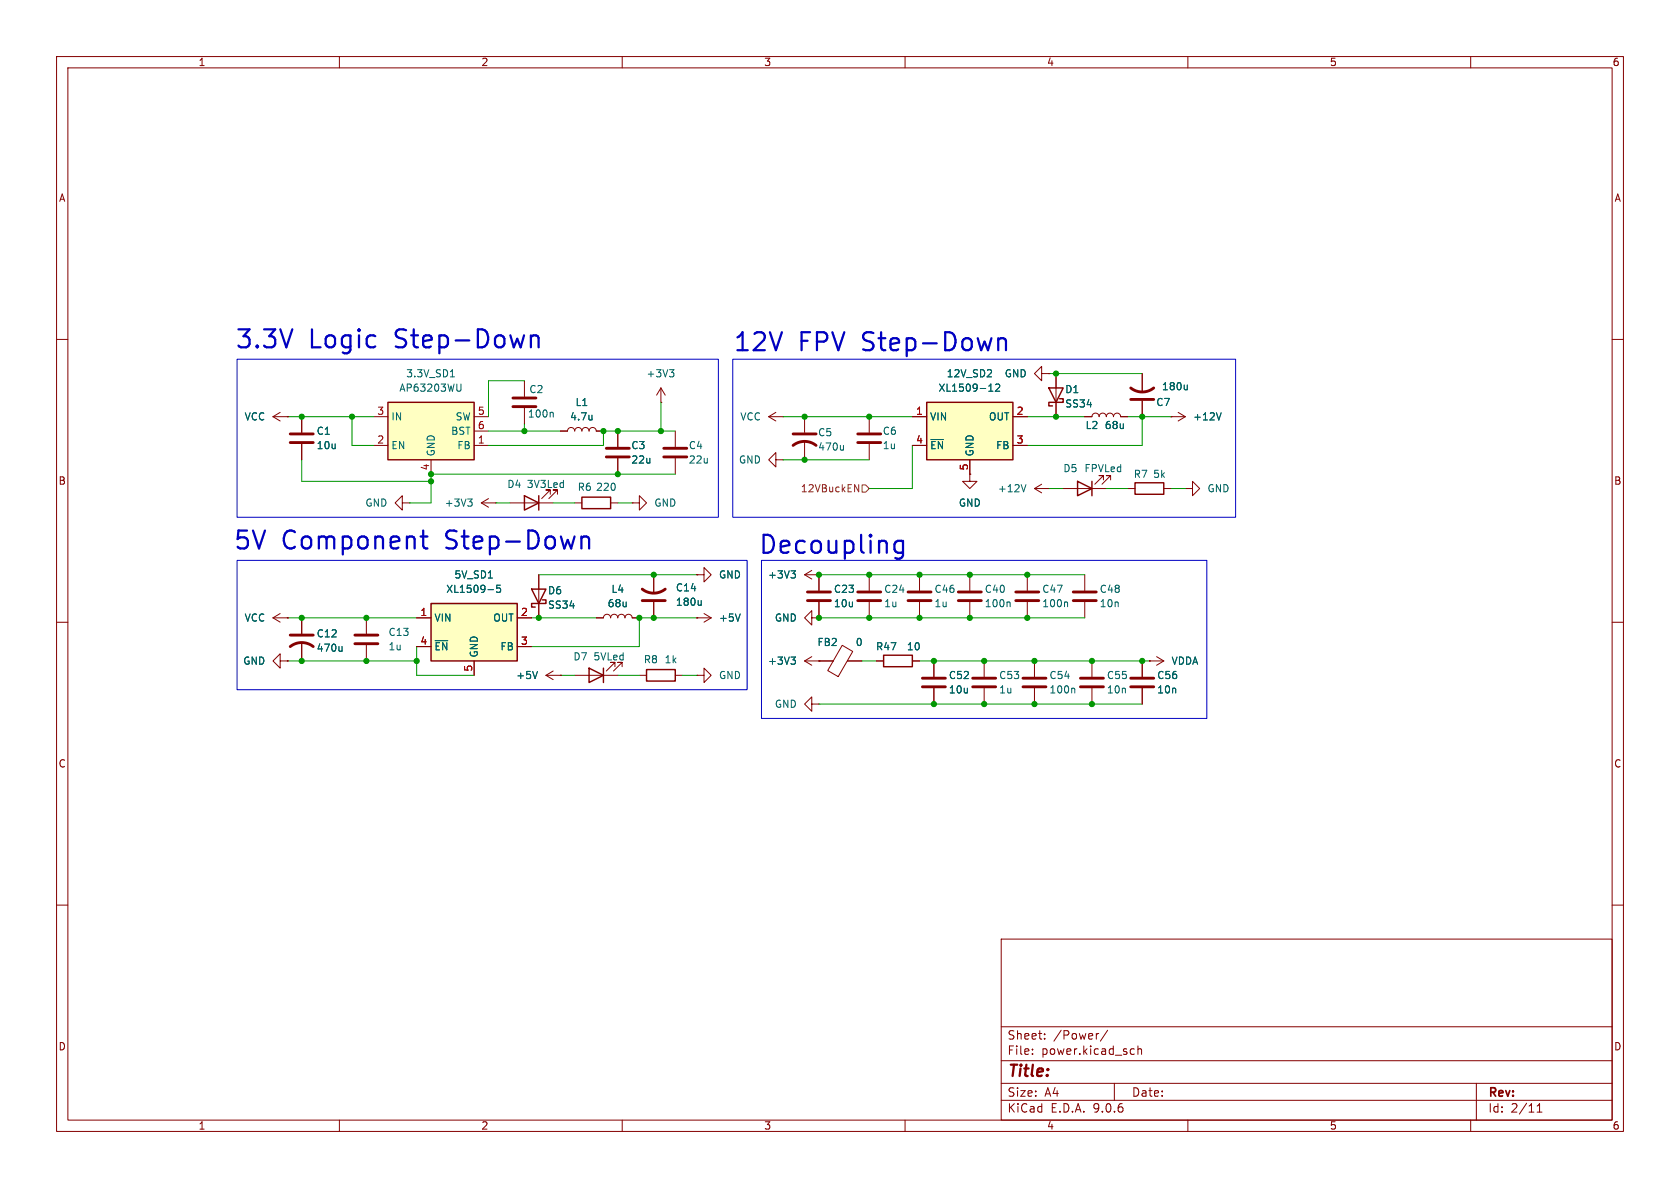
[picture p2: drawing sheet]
<svg xmlns="http://www.w3.org/2000/svg" width="297mm" height="210mm" viewBox="0 0 297 210" stroke-linecap="round" stroke-linejoin="round" font-family="sans-serif">
<g fill="none" stroke="#840000" stroke-width=".18">
<path d="M10 10h277v190h-277zM12 12h273v186h-273zM60 10v2M110 10v2M160 10v2M210 10v2M260 10v2M10 60h2M135.9 73.7l1.3 .7M135.9 73.7h2.5M137.2 72.9l-1.3 .8M138.4 73.7h.1"/>
<path d="M142.2 73.7v2.8M142.2 78v3.3M153.7 73.7v2.8M153.7 78.5v2.8M184.1 66v-1.2l-1.2 1.2 1.2 1.3v-1.3h1.3M185.4 66h.1M186.7 66v7.7M191.8 73.7h1.2a.64 .64 0 0 1 .7-.7 .64 .64 0 0 1 .6 .7 .64 .64 0 0 1 .6-.7 .64 .64 0 0 1 .7 .7 .64 .64 0 0 1 .6-.7 .64 .64 0 0 1 .6 .7 .64 .64 0 0 1 .7-.7 .64 .64 0 0 1 .6 .7h1.3M201.9 66v3.3M201.9 70.9v2.8M207 73.7h.1M207 73.7h2.5"/>
<path d="M208.3 72.9l1.2 .8M209.5 73.7l-1.2 .7M285 60h2M85.1 88.9l1.3 .8M85.1 88.9h2.5M86.4 88.1l-1.3 .8M87.6 88.9h.1M90.2 88.9h7.6M97.3 87.4v-.8h-.8h.8l-1.5 1.5M98.6 87.4v-.8h-.8h.8l-1.6 1.5M101.6 88.9h1.3M107.9 88.9h1.3"/>
<path d="M111.8 88.9h1.2v-1.3l1.3 1.3-1.3 1.3v-1.3M111.8 88.9h.1M137.2 81.3v-1.3l-1.3 1.3 1.3 1.3v-1.3h1.2M138.4 81.3h.1M171.4 83.8v1.3h1.3l-1.3 1.3-1.2-1.3h1.2M171.4 83.8h.1M199.4 86.4h1.3M205.7 86.4h1.3M10 110h2M95.2 101.6v7.6M96.5 119.4l1.3 .7M96.5 119.4h2.6"/>
<path d="M97.8 118.6l-1.3 .8M99.1 119.4h.1M105.4 109.2h1.3a.64 .64 0 0 1 .6-.6 .64 .64 0 0 1 .6 .6 .64 .64 0 0 1 .7-.6 .64 .64 0 0 1 .6 .6 .64 .64 0 0 1 .7-.6 .64 .64 0 0 1 .6 .6 .64 .64 0 0 1 .6-.6 .64 .64 0 0 1 .7 .6h1.2M115.6 101.6v3.3M115.6 106.4v2.8M123.2 109.2h.1M123.2 101.6h1.3v-1.3l1.2 1.3-1.2 1.3v-1.3M123.2 101.6h.1M123.2 109.2h2.5M124.5 108.5l1.2 .7M125.7 109.2l-1.2 .8M142.2 101.6l1.3 .8"/>
<path d="M142.2 101.6h2.6M142.2 116.8l1.3 .8M142.2 116.8h5.1M143.5 109.2v-1.2l-1.3 1.2 1.3 1.3v-1.3h1.3M143.5 100.8l-1.3 .8M143.5 116.1l-1.3 .7M144.8 101.6h.1M144.8 116.8h.1M144.8 109.2h.1M144.8 101.6v2.8M144.8 106.4v2.8M148.9 114.1l1.8 1.1-2.5 4.4-1.9-1.1z"/>
<path d="M149.8 116.8h2.6M153.7 101.6v2.8M153.7 106.4v2.8M154.9 116.8h1.3M161.3 116.8h1.3M162.6 101.6v2.8M162.6 106.4v2.8M171.4 101.6v2.8M171.4 106.4v2.8M285 110h2M143.5 124.5v-1.3l-1.3 1.3 1.3 1.2v-1.2h1.3M144.8 124.5h.1"/>
<path d="M10 160h2M177 166h108v32h-108zM285 160h2M60 198v2M110 198v2M160 198v2M177 194.5h108M177 191.5h108M177 187.5h108M177 181.5h108M182.5 186.3v.1M182.5 185.5v.1"/>
<path d="M184.7 183.6v.1M184.7 182.8v.1M194.2 182.7l-.2 .1M195.8 182.1l-1.3 2M197 191.5v3M200.1 185.4l.4 .1M200.5 186.3l-.4 .1M201.2 185.5l.2-.1 .3 .1 .1 .9M201.2 184.9v1.5M210 198v2M260 198v2M261 191.5v6.5"/>
<path d="M271.7 196.6h.9M271.7 195.5l.5-.4v1.5"/>
</g>
<g fill="none" stroke="#840000" stroke-width=".51">
<path d="M140.2 78.7a3.3 3.3 0 0 1 4.1 0M140.2 76.7h4.1M151.6 76.7h4.1M151.6 78.2h4.1M199.9 68.6a3.3 3.3 0 0 0 4.1 0M199.9 70.6h4.1M113.5 104.1a3.3 3.3 0 0 0 4.1 0M113.5 106.2h4.1M142.7 106.2h4.1M142.7 104.6h4.1M151.6 106.2h4.1M151.6 104.6h4.1"/>
<path d="M160.5 106.2h4.1M160.5 104.6h4.1M169.4 106.2h4.1M169.4 104.6h4.1"/>
</g>
<g fill="none" stroke="#006464" stroke-width=".18">
<path d="M149.1 78.7v.9M149.1 79.5l-.2 .1M209.9 68.1v.8M209.9 68.8l-.2 .1M215.9 73l-.4 1.2M82.7 88.2h.8l-.5 .5M83.2 88.7l.3 .2v.3l-.3 .3M95 118.7l-.4 1.3M124 106.2v.8M124 106.9l-.2 .1M130.9 108.5l-.5 1.3M139.8 116.1h.8l-.4 .5"/>
<path d="M140.4 101.4l.2 .2v.3l-.2 .3M140.4 116.6l.2 .3v.3l-.2 .2M140.6 100.9l-.4 .5M178.4 106.4l.2 .2v.7"/>
</g>
<path d="M185.4 68.6h2.6l-1.3 2.5zM187.3 70.5h.7v.6h-2.6v.7h.7M92.7 87.6l2.5 1.3-2.5 1.3zM95.2 87.6v2.6M102.9 87.9h5v2h-5zM200.7 85.3h5v2.1h-5zM94 104.1h2.5l-1.3 2.6zM95.9 106h.6v.7h-2.5v.6h.6M156.2 115.8h5.1v2.1h-5.1z" fill="none" stroke="#840000" stroke-width=".25"/>
<path d="M163.8 71.1h15.3v10.2h-15.3z" fill="#ffffc2"/>
<path d="M163.8 71.1h15.3v10.2h-15.3z" fill="none" stroke="#840000" stroke-width=".25"/>
<g fill="none" stroke="#840000" stroke-width=".18">
<path d="M161.3 73.7h2.5M161.3 78.7h2.5M179.1 73.7h2.5M179.1 78.7h2.5M171.4 81.3v2.5M209.5 86.4h1.3v-1.3l1.3 1.3-1.3 1.2v-1.2M209.5 86.4h.1M165.1 116.8v2.8M174 116.8v2.8M203.2 116.8h.1M203.2 116.8h2.5M204.5 116.1l1.2 .7"/>
<path d="M205.7 116.8l-1.2 .8M165.1 121.7v2.8M174 121.7v2.8"/>
</g>
<path d="M164.6 77.7h2.2M174.8 69.2h.7M174.9 68.2l.3-.3v1.3M176 68l.5-.1 .2 .4-.7 .9h.7" fill="none" stroke="#006464" stroke-width=".18"/>
<path d="M163.1 119.9h4M172 119.9h4M163.1 121.4h4M172 121.4h4" fill="none" stroke="#840000" stroke-width=".51"/>
<path d="M68.6 71.1h15.2v10.2h-15.2z" fill="#ffffc2"/>
<path d="M68.6 71.1h15.2v10.2h-15.2zM104.1 118.1l2.6 1.3-2.6 1.3zM106.7 118.1v2.6M114.3 118.4h5.1v2h-5.1z" fill="none" stroke="#840000" stroke-width=".25"/>
<g fill="none" stroke="#840000" stroke-width=".18">
<path d="M48.3 73.7h2.5M48.3 73.7l1.2 .7M49.5 72.9l-1.2 .8M50.8 73.7h.1M53.3 73.7v2.8M53.3 78.5v2.8M66 73.7h2.6M66 78.7h2.6M83.8 73.7h2.6M83.8 78.7h2.6M83.8 76.2h2.6M92.7 67.3v2.8"/>
<path d="M92.7 72.1v2.8M99.1 76.2h1.2a.64 .64 0 0 1 .7-.6 .64 .64 0 0 1 .6 .6 .64 .64 0 0 1 .6-.6 .64 .64 0 0 1 .7 .6 .64 .64 0 0 1 .6-.6 .64 .64 0 0 1 .6 .6 .64 .64 0 0 1 .7-.6 .64 .64 0 0 1 .6 .6h1.3M109.2 76.2v2.8M116.8 71.1h.1M116.8 68.6l-.7 1.3M116.8 68.6l.8 1.3M116.8 68.6v2.5M119.4 76.2v2.8M71.1 88.9v-1.3l-1.3 1.3 1.3 1.3v-1.3h1.3M72.4 88.9h.1M76.2 81.3v2.5M109.2 81v2.8"/>
<path d="M119.4 81v2.8M48.3 109.2l1.2 .8M48.3 109.2h2.5M49.5 116.8v-1.2l-1.2 1.2 1.2 1.3v-1.3h1.3M49.5 108.5l-1.2 .7M50.8 109.2h.1M50.8 116.8h.1M53.3 109.2v2.8M53.3 113.5v3.3M64.8 109.2v2.8M64.8 114v2.8M101.6 119.4h7.6"/>
<path d="M108.7 117.9v-.8h-.8h.8l-1.5 1.5M110 117.9v-.8h-.8h.8l-1.5 1.5M113 119.4h1.3M119.4 119.4h1.2M123.2 119.4h1.3v-1.3l1.2 1.3-1.2 1.3v-1.3M123.2 119.4h.1"/>
</g>
<path d="M79.6 66.6h.7M81.5 67.9v1l-.1 .2-.4 .1M97.6 72.9l.2 .2v.6M104.7 73.4v.8M104.7 74.1l-.1 .1M118.4 65.3h.7l-.4 .5M118.9 65.8l.2 .3v.3l-.2 .2M60.5 114.3v.8M60.5 115l-.2 .1" fill="none" stroke="#006464" stroke-width=".18"/>
<path d="M51.3 76.7h4.1M51.3 78.2h4.1M90.7 70.4h4M90.7 71.9h4M107.2 79.2h4.1M117.3 79.2h4.1M107.2 80.8h4.1M117.3 80.8h4.1M51.3 114.3a3.3 3.3 0 0 1 4.1 0M51.3 112.3h4.1M62.7 112.3h4.1M62.7 113.8h4.1" fill="none" stroke="#840000" stroke-width=".51"/>
<path d="M76.2 106.7h15.2v10.1h-15.2z" fill="#ffffc2"/>
<path d="M190.5 85.1l2.5 1.3-2.5 1.2zM193 85.1v2.5M76.2 106.7h15.2v10.1h-15.2z" fill="none" stroke="#840000" stroke-width=".25"/>
<g fill="none" stroke="#840000" stroke-width=".18">
<path d="M50.8 73.7h.1M53.3 73.7v2.8M53.3 78.5v2.8M99.1 76.2h1.2M105.4 76.2h1.3M109.2 76.2v2.8M161.3 73.7h2.5M161.3 78.7h2.5M179.1 73.7h2.5M179.1 78.7h2.5M185.4 66h.1M186.7 66v2.6"/>
<path d="M186.7 71.1v2.6M191.8 73.7h1.2M198.1 73.7h1.3M201.9 66v3.3M201.9 70.9v2.8M207 73.7h.1M109.2 81v2.8M171.4 83.8h.1M171.4 81.3v2.5M182.9 86.4l1.2 .7M182.9 86.4h2.5M184.1 85.6l-1.2 .8"/>
<path d="M185.4 86.4h.1M188 86.4h7.6M195.1 84.8v-.7h-.8h.8l-1.6 1.5M196.3 84.8v-.7h-.7h.7l-1.5 1.5M50.8 109.2h.1M50.8 116.8h.1M53.3 109.2v2.8M53.3 113.5v3.3M73.7 109.2h2.5M73.7 114.3h2.5M83.8 116.8v2.6M91.4 109.2h2.6"/>
<path d="M91.4 114.3h2.6M95.2 101.6v2.5M95.2 106.7v2.5M99.1 119.4h.1M105.4 109.2h1.3M111.8 109.2h1.2M115.6 101.6v3.3M115.6 106.4v2.8M123.2 109.2h.1M123.2 101.6h.1M144.8 101.6h.1M144.8 116.8h.1"/>
<path d="M144.8 109.2h.1M144.8 101.6v2.8M144.8 106.4v2.8M144.8 116.8h2.5M149.9 116.8h2.5M154.9 116.8h1.3M161.3 116.8h1.3M165.1 116.8v2.8M181.6 101.6v2.8M181.6 106.4v2.8M182.9 116.8v2.8M191.8 101.6v2.8"/>
<path d="M191.8 106.4v2.8M193 116.8v2.8M201.9 116.8v2.8M203.2 116.8h.1M165.1 121.7v2.8M182.9 121.7v2.8M193 121.7v2.8M201.9 121.7v2.8"/>
</g>
<g fill="none" stroke="#006464" stroke-width=".18">
<path d="M104.7 73.4v.8M104.7 74.1l-.1 .1M164.6 77.7h2.2M174.8 69.2h.7M174.9 68.2l.3-.3v1.3M176 68l.5-.1 .2 .4-.7 .9h.7M209.9 68.1v.8M209.9 68.8l-.2 .1M215.9 73l-.4 1.2M181.4 85.7l-.4 1.2M60.5 114.3v.8M60.5 115l-.2 .1"/>
<path d="M76.9 113.3h2.3M86.3 104.2h.9M88.4 103.4h-.6v.7l.2-.2 .4 .1 .1 .2-.1 .4-.1 .1-.5-.1M95 118.7l-.4 1.3M124 106.2v.8M124 106.9l-.2 .1M130.9 108.5l-.5 1.3M139.8 116.1h.8l-.4 .5M140.4 101.4l.2 .2v.3l-.2 .3M140.4 116.6l.2 .3v.3l-.2 .2M140.6 100.9l-.4 .5M188.6 106.4l.1 .2v.7"/>
<path d="M189.8 121.7l.2 .1v.7"/>
</g>
<path d="M179.6 104.6h4M179.6 106.2h4M180.8 119.9h4.1M189.7 104.6h4.1M189.7 106.2h4.1M191 119.9h4.1M199.9 119.9h4.1M180.8 121.4h4.1M191 121.4h4.1M199.9 121.4h4.1" fill="none" stroke="#840000" stroke-width=".51"/>
<path d="M151.1 85.7l.7 1.2v-1.2M152.4 85.7h.6l.7 .7-.7 .6h-.6z" fill="none" stroke="#725600" stroke-width=".18"/>
<g fill="none" stroke="#009600" stroke-width=".18">
<path d="M50.8 73.7h15.2M62.2 73.7v5h3.8M86.4 76.2h12.7M92.7 74.9v1.3M92.7 67.3h-6.3v6.4M116.8 71.1v5.1M119.4 76.2h-12.7v2.5h-20.3M138.4 73.7h22.9M161.3 78.7v7.7h-7.6M181.6 73.7h10.2M185.4 66h16.5M199.4 73.7h7.6"/>
<path d="M201.9 73.7v5h-20.3M53.3 81.3v3.8h22.9M87.6 88.9h2.6M97.8 88.9h3.8M109.2 88.9h2.6M119.4 83.8h-43.2v5.1h-3.8M138.4 81.3h15.3M185.4 86.4h2.6M195.6 86.4h3.8M207 86.4h2.5M50.8 116.8h22.9M50.8 109.2h22.9"/>
<path d="M73.7 114.3v5.1h10.1M94 109.2h11.4M95.2 101.6h28M99.1 119.4h2.5M109.2 119.4h3.8M120.6 119.4h2.6M123.2 109.2h-10.2v5.1h-19M144.8 109.2h47M144.8 101.6h47M152.4 116.8h2.5M162.6 116.8h40.6M144.8 124.5h57.1"/>
</g>
<path d="M93.9 59.3v2.1M93.9 59.6a.79 .79 0 0 1 1.3 .1v1.7M176.5 59.8v2.1M176.5 60.1a.79 .79 0 0 1 1.3 .1v1.7M74.4 94.8h1.2M74.8 93.8v2.7l.2 .3 .6 .2M102.8 95.1a.79 .79 0 0 1 1.3 .2v1.7M102.8 94.8v2.2M159.6 95.6v2.6a.86 .86 0 0 1-1.3 .4M159.6 95.8l-.3-.2h-.6l-.3 .2-.3 .4v.9l.3 .5 .3 .1h.6l.3-.1" fill="none" stroke="#0000c2" stroke-width=".4"/>
<path d="M41.9 63.5h85.1v27.9h-85.1zM129.5 63.5h88.9v27.9h-88.9zM41.9 99.1h90.2v22.8h-90.2zM134.6 99.1h78.8v27.9h-78.8z" fill="none" stroke="#0000c2" stroke-width=".18"/>
<g fill="#009600" stroke="#009600" stroke-width=".18">
<circle cx="53.3" cy="73.7" r=".46"/>
<circle cx="76.2" cy="83.8" r=".46"/>
<circle cx="109.2" cy="76.2" r=".46"/>
<circle cx="116.8" cy="76.2" r=".46"/>
<circle cx="109.2" cy="83.8" r=".46"/>
<circle cx="106.7" cy="76.2" r=".46"/>
<circle cx="92.7" cy="76.2" r=".46"/>
<circle cx="76.2" cy="85.1" r=".46"/>
<circle cx="62.2" cy="73.7" r=".46"/>
<circle cx="144.8" cy="109.2" r=".46"/>
<circle cx="144.8" cy="101.6" r=".46"/>
<circle cx="153.7" cy="73.7" r=".46"/>
<circle cx="142.2" cy="73.7" r=".46"/>
<circle cx="142.2" cy="81.3" r=".46"/>
<circle cx="153.7" cy="109.2" r=".46"/>
<circle cx="153.7" cy="101.6" r=".46"/>
<circle cx="174" cy="124.5" r=".46"/>
<circle cx="182.9" cy="116.8" r=".46"/>
<circle cx="174" cy="116.8" r=".46"/>
<circle cx="165.1" cy="116.8" r=".46"/>
<circle cx="165.1" cy="124.5" r=".46"/>
<circle cx="171.4" cy="109.2" r=".46"/>
<circle cx="171.4" cy="101.6" r=".46"/>
<circle cx="162.6" cy="101.6" r=".46"/>
<circle cx="162.6" cy="109.2" r=".46"/>
<circle cx="113" cy="109.2" r=".46"/>
<circle cx="95.2" cy="109.2" r=".46"/>
<circle cx="115.6" cy="101.6" r=".46"/>
<circle cx="115.6" cy="109.2" r=".46"/>
<circle cx="181.6" cy="101.6" r=".46"/>
<circle cx="186.7" cy="66" r=".46"/>
<circle cx="73.7" cy="116.8" r=".46"/>
<circle cx="64.8" cy="116.8" r=".46"/>
<circle cx="53.3" cy="109.2" r=".46"/>
<circle cx="53.3" cy="116.8" r=".46"/>
<circle cx="64.8" cy="109.2" r=".46"/>
<circle cx="201.9" cy="116.8" r=".46"/>
<circle cx="193" cy="124.5" r=".46"/>
<circle cx="182.9" cy="124.5" r=".46"/>
<circle cx="193" cy="116.8" r=".46"/>
<circle cx="181.6" cy="109.2" r=".46"/>
<circle cx="186.7" cy="73.7" r=".46"/>
<circle cx="201.9" cy="73.7" r=".46"/>
</g>
<g font-size="4.4" fill="#0000c2">
<text x="41.4" y="62.1">3.3V</text>
<text x="54.7" y="62.1">Logic</text>
<text x="70.2" y="62.1">Step-Down</text>
<text x="129.5" y="62.6">12V</text>
<text x="141.2" y="62.6">FPV Step-Down</text>
<text x="41.1" y="97.7">5V</text>
<text x="49.8" y="97.7">Component</text>
<text x="79.1" y="97.7">Step-Down</text>
</g>
<text font-size="4.4" fill="#006464" x="134" y="98.5">Decoupling</text>
<text font-size="2.8" fill="#840000" x="178" y="190.9">Title:</text>
<g font-size="2.1" fill="#840000">
<text x="178" y="184">Sheet:</text>
<text x="186.2" y="184">/Power/</text>
<text x="178" y="186.7">File:</text>
<text x="184.1" y="186.7">power.kicad_sch</text>
<text x="178" y="196.9">KiCad</text>
<text x="178" y="194.1">Size:</text>
<text x="184.7" y="194.1">A4</text>
<text x="185.7" y="196.9">E.D.A.</text>
<text x="193.3" y="196.9">9.0.6</text>
<text x="200" y="194.1">Date:</text>
<text x="263" y="194.3">Rev:</text>
<text x="263" y="196.9">Id:</text>
<text x="267.1" y="196.9">2/11</text>
</g>
<g font-size="1.8" fill="#840000">
<text x="35" y="11.9">1</text>
<text x="85" y="11.9">2</text>
<text x="135" y="11.9">3</text>
<text x="185" y="11.9">4</text>
<text x="235" y="11.9">5</text>
<text x="285" y="11.9">6</text>
<text x="10.3" y="35.9">A</text>
<text x="285.3" y="35.9">A</text>
<text x="10.3" y="85.9">B</text>
<text x="285.3" y="85.9">B</text>
<text x="10.3" y="135.9">C</text>
<text x="285.3" y="135.9">C</text>
<text x="10.3" y="185.9">D</text>
<text x="285.3" y="185.9">D</text>
<text x="35" y="199.9">1</text>
<text x="85" y="199.9">2</text>
<text x="135" y="199.9">3</text>
<text x="185" y="199.9">4</text>
<text x="235" y="199.9">5</text>
<text x="285" y="199.9">6</text>
</g>
<g font-size="1.8" fill="#006464">
<text x="70.5" y="69.4">AP63203WU</text>
<text x="71.7" y="66.9">3.3V_SD1</text>
<text x="93.5" y="69.7">C2</text>
<text x="101.6" y="72">L1</text>
<text x="114.2" y="66.9">+3V3</text>
<text x="165.8" y="69.4">XL1509-12</text>
<text x="167.3" y="66.9">12V_SD2</text>
<text x="177.5" y="66.9">GND</text>
<text x="188.2" y="69.7">D1</text>
<text x="204.3" y="72">C7</text>
<text x="205.3" y="69.2">180u</text>
<text x="43.1" y="74.5">VCC</text>
<text x="55.9" y="77.1">C1</text>
<text x="69.1" y="74.5">IN</text>
<text x="79.7" y="77.1">BST</text>
<text x="80.4" y="74.5">SW</text>
<text x="93.2" y="74">100n</text>
<text x="100.7" y="74.5">4.7u</text>
<text x="130.8" y="74.5">VCC</text>
<text x="144.5" y="77.3">C5</text>
<text x="156" y="77.1">C6</text>
<text x="164.3" y="74.5">VIN</text>
<text x="174.7" y="74.5">OUT</text>
<text x="188.2" y="72.2">SS34</text>
<text x="191.8" y="76">L2</text>
<text x="195.2" y="76">68u</text>
<text x="210.8" y="74.5">+12V</text>
<text x="55.9" y="79.6">10u</text>
<text x="69.1" y="79.6">EN</text>
<text x="77.1" y="80.8" transform="rotate(-90 77.1 80.8)">GND</text>
<text x="80.8" y="79.6">FB</text>
<text x="111.5" y="79.6">C3</text>
<text x="111.5" y="82.1">22u</text>
<text x="121.7" y="79.6">C4</text>
<text x="121.7" y="82.1">22u</text>
<text x="130.5" y="82.1">GND</text>
<text x="144.5" y="79.9">470u</text>
<text x="156" y="79.6">1u</text>
<text x="164.3" y="79.6">~{EN}</text>
<text x="172.3" y="80.8" transform="rotate(-90 172.3 80.8)">GND</text>
<text x="176" y="79.6">FB</text>
<text x="187.9" y="83.7">D5</text>
<text x="191.6" y="83.7">FPVLed</text>
<text x="64.5" y="89.8">GND</text>
<text x="78.5" y="89.8">+3V3</text>
<text x="89.6" y="86.5">D4</text>
<text x="93" y="86.5">3V3Led</text>
<text x="102" y="87">R6</text>
<text x="105.3" y="87">220</text>
<text x="115.6" y="89.8">GND</text>
<text x="169.4" y="89.8">GND</text>
<text x="176.3" y="87.2">+12V</text>
<text x="200.3" y="84.7">R7</text>
<text x="203.8" y="84.7">5k</text>
<text x="213.4" y="87.2">GND</text>
<text x="78.8" y="105">XL1509-5</text>
<text x="80.2" y="102.5">5V_SD1</text>
<text x="96.8" y="105.3">D6</text>
<text x="96.8" y="107.8">SS34</text>
<text x="107.3" y="107.5">68u</text>
<text x="108" y="105">L4</text>
<text x="119.4" y="107.3">180u</text>
<text x="119.4" y="104.7">C14</text>
<text x="127" y="102.5">GND</text>
<text x="135.7" y="102.5">+3V3</text>
<text x="147.3" y="105">C23</text>
<text x="147.3" y="107.5">10u</text>
<text x="156.2" y="107.5">1u</text>
<text x="156.2" y="105">C24</text>
<text x="165.1" y="107.5">1u</text>
<text x="165.1" y="105">C46</text>
<text x="174" y="107.5">100n</text>
<text x="174" y="105">C40</text>
<text x="184.2" y="107.5">100n</text>
<text x="184.2" y="105">C47</text>
<text x="194.3" y="105">C48</text>
<text x="194.3" y="107.5">10n</text>
<text x="43.1" y="110.1">VCC</text>
<text x="55.9" y="112.9">C12</text>
<text x="68.6" y="112.6">C13</text>
<text x="76.7" y="110.1">VIN</text>
<text x="87.1" y="110.1">OUT</text>
<text x="127" y="110.1">+5V</text>
<text x="136.9" y="110.1">GND</text>
<text x="42.9" y="117.7">GND</text>
<text x="55.9" y="115.4">470u</text>
<text x="68.6" y="115.2">1u</text>
<text x="76.7" y="115.2">~{EN}</text>
<text x="84.7" y="116.3" transform="rotate(-90 84.7 116.3)">GND</text>
<text x="88.4" y="115.2">FB</text>
<text x="101.3" y="116.9">D7</text>
<text x="104.8" y="116.9">5VLed</text>
<text x="113.7" y="117.4">R8</text>
<text x="117.4" y="117.4">1k</text>
<text x="135.7" y="117.7">+3V3</text>
<text x="144.4" y="114.4">FB2</text>
<text x="151.2" y="114.4">0</text>
<text x="154.8" y="115.2">R47</text>
<text x="160.2" y="115.2">10</text>
<text x="207" y="117.7">VDDA</text>
<text x="91.2" y="120.2">+5V</text>
<text x="127" y="120.2">GND</text>
<text x="136.9" y="125.3">GND</text>
<text x="167.6" y="120.2">C52</text>
<text x="167.6" y="122.8">10u</text>
<text x="176.5" y="122.8">1u</text>
<text x="176.5" y="120.2">C53</text>
<text x="185.4" y="122.8">100n</text>
<text x="185.4" y="120.2">C54</text>
<text x="195.6" y="120.2">C55</text>
<text x="195.6" y="122.8">10n</text>
<text x="204.5" y="120.2">C56</text>
<text x="204.5" y="122.8">10n</text>
</g>
<g font-size="1.8" fill="#a90000">
<text x="66.6" y="73.4">3</text>
<text x="84.4" y="73.4">5</text>
<text x="84.4" y="75.9">6</text>
<text x="161.9" y="73.4">1</text>
<text x="179.6" y="73.4">2</text>
<text x="66.6" y="78.5">2</text>
<text x="75.9" y="83.3" transform="rotate(-90 75.9 83.3)">4</text>
<text x="84.4" y="78.5">1</text>
<text x="161.9" y="78.5">4</text>
<text x="171.2" y="83.3" transform="rotate(-90 171.2 83.3)">5</text>
<text x="179.6" y="78.5">3</text>
<text x="74.2" y="109">1</text>
<text x="92" y="109">2</text>
<text x="74.2" y="114">4</text>
<text x="83.6" y="118.8" transform="rotate(-90 83.6 118.8)">5</text>
<text x="92" y="114">3</text>
</g>
<text font-size="1.8" fill="#725600" x="141.5" y="87.2">12VBuckEN</text>
</svg>
